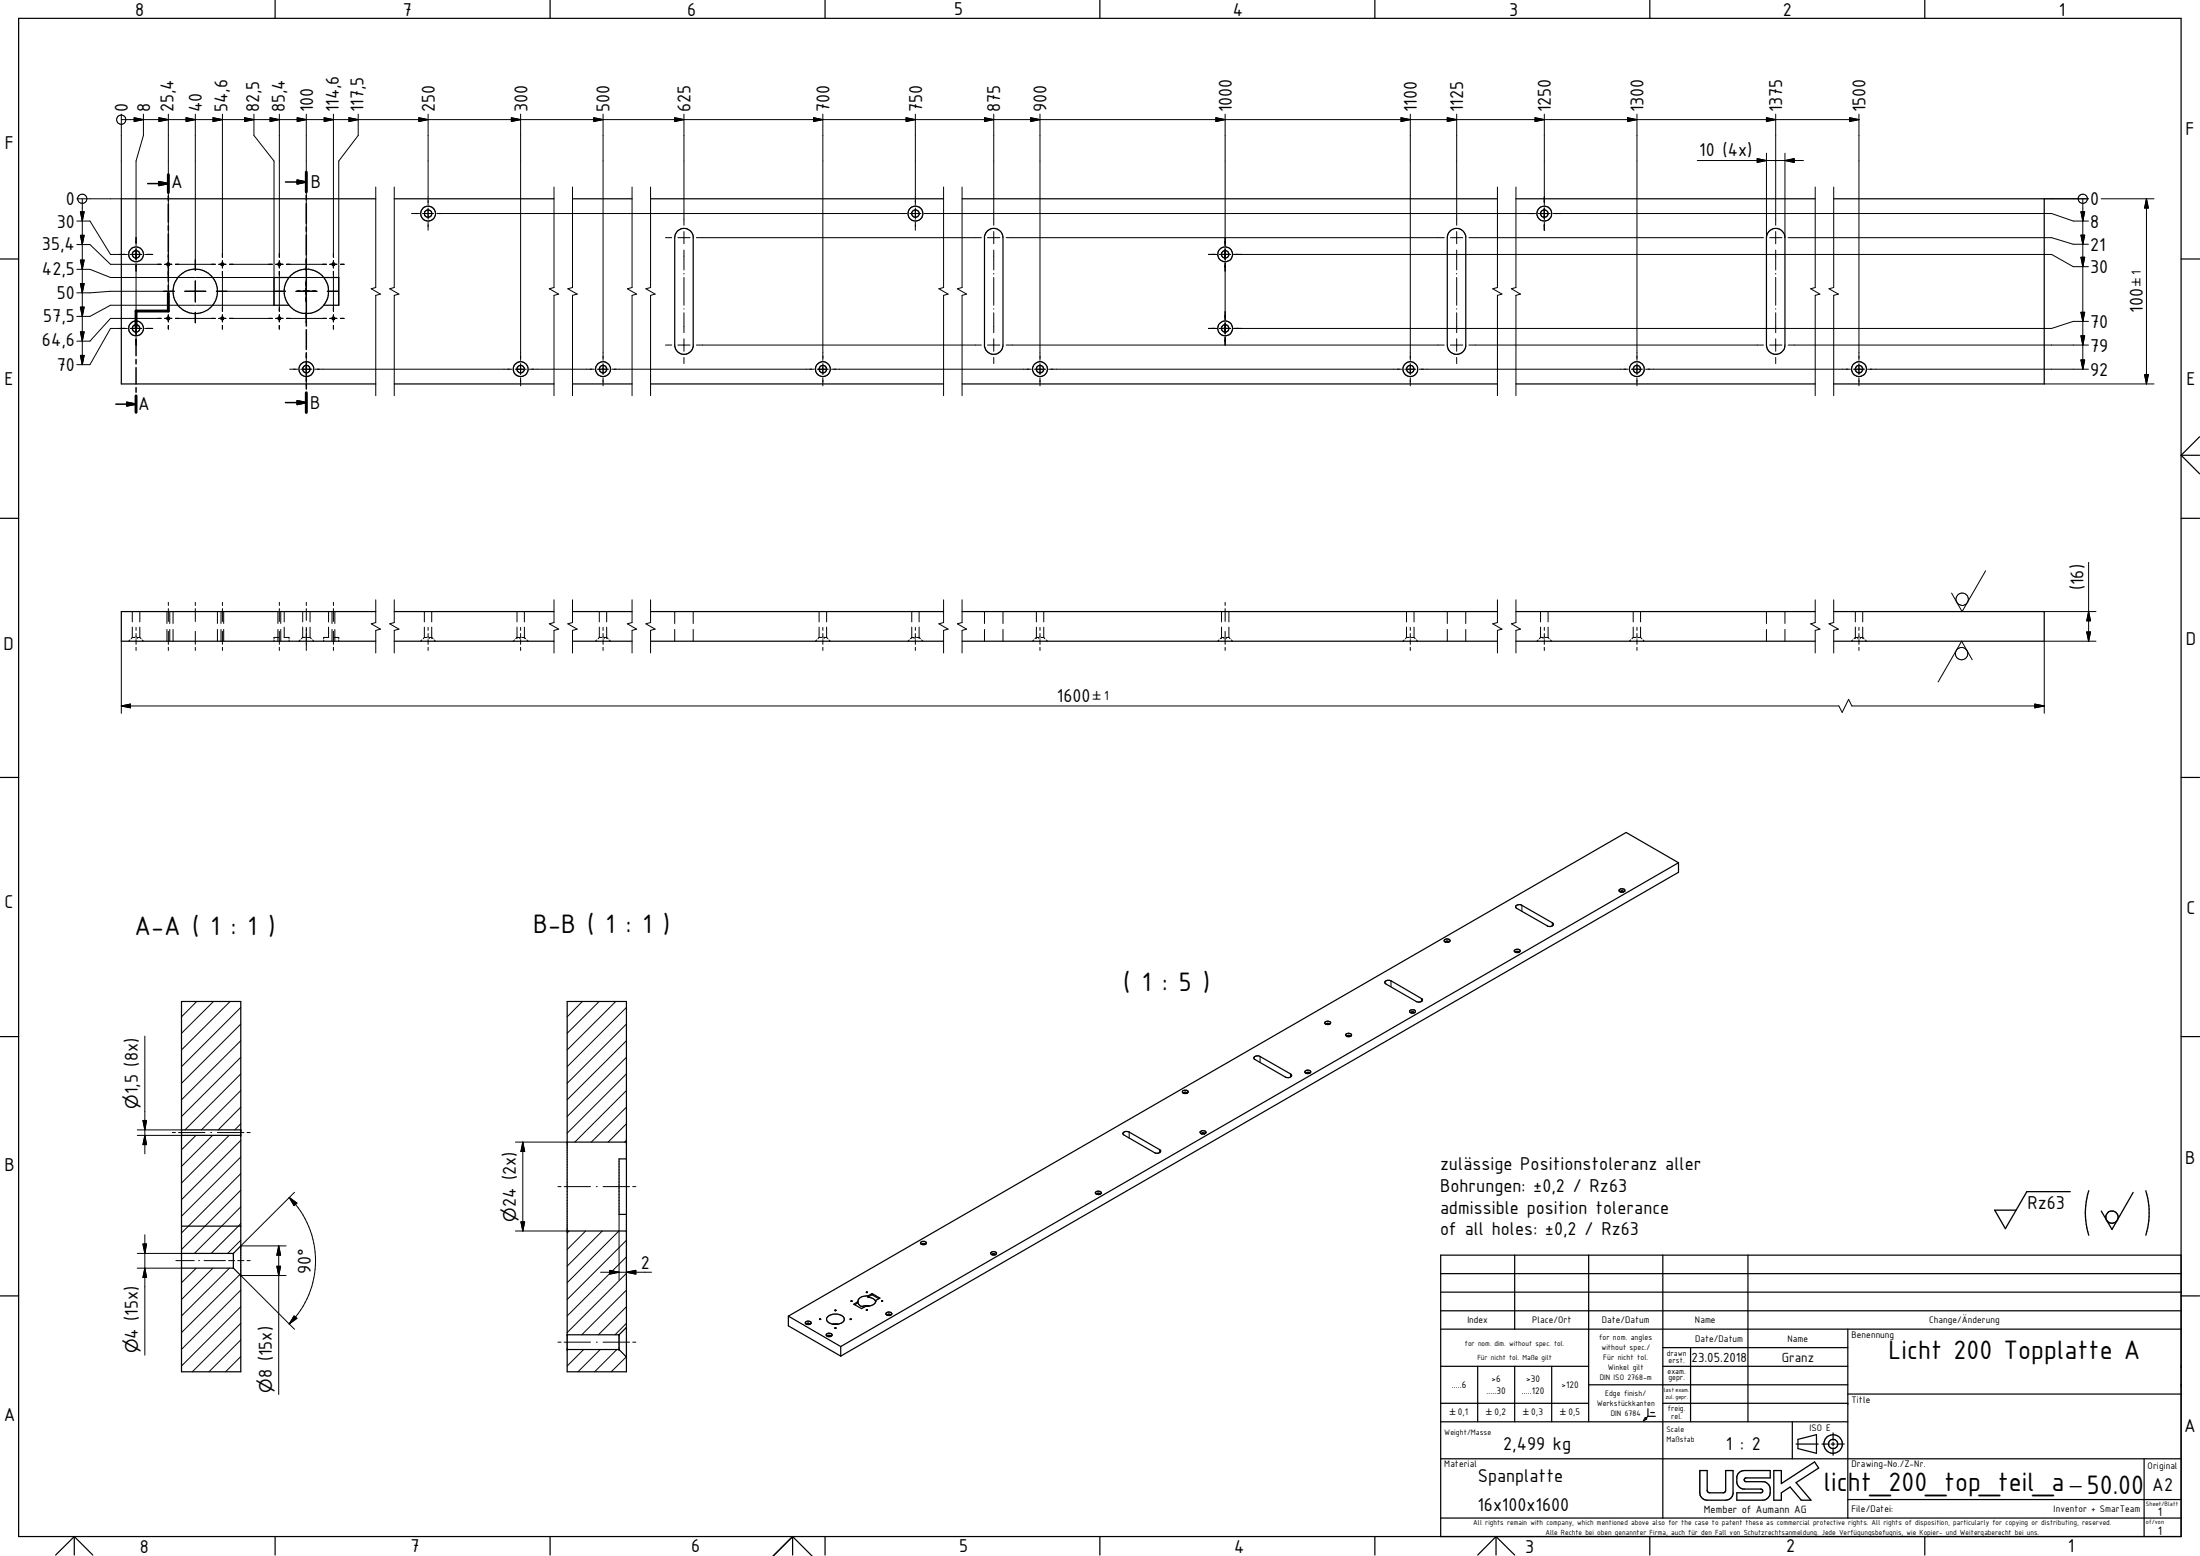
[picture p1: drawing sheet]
<svg xmlns="http://www.w3.org/2000/svg" width="594mm" height="420mm" viewBox="0 0 594 420" stroke-linecap="round" stroke-linejoin="round" font-family="sans-serif">
<g fill="none" stroke="#000" stroke-width=".33">
<path d="M74.3 -.1v5.1M148.5 -.1v5.1M222.8 -.1v5.1M297 -.1v5.1M371.3 -.1v5.1M445.5 -.1v5.1M519.8 -.1v5.1M5 5h584v409.9h-584zM101.5 53.7h-68.7v50h68.7M106.5 53.7h43.1M154.6 53.7h16.1M175.7 53.7h79.1"/>
<path d="M259.8 53.7h144.6M409.4 53.7h80.8M495.2 53.7h56.8v50h-56.8M.1 69.9h4.9M78.1 74.9h-4.1v7.5h4.1M78.1 74.9a5.9 5.9 0 0 0 0 7.5M78.1 74.9a5.9 5.9 0 0 1 9.3 0M87.4 74.9h4.1v7.5h-4.1M87.4 74.9a6 6 0 0 1 0 7.5M182.9 62.5a2.49 2.49 0 0 1 2.5-.7 2.49 2.49 0 0 1 1.8 2v29.8a2.51 2.51 0 0 1-2.7 2.1 2.51 2.51 0 0 1-2.3-2.5v-29l.1-.8zM266.5 62.5a2.48 2.48 0 0 1 2.8-.7 2.48 2.48 0 0 1 1.5 2.4v29a2.51 2.51 0 0 1-2.3 2.5 2.51 2.51 0 0 1-2.7-2.1v-29.8zM391.5 62.5a2.49 2.49 0 0 1 2.6-.7 2.49 2.49 0 0 1 1.7 2v29.8a2.51 2.51 0 0 1-2.7 2.1 2.51 2.51 0 0 1-2.3-2.5v-29l.1-.8z"/>
<path d="M477.7 62.5a2.48 2.48 0 0 1 2.7-.7 2.48 2.48 0 0 1 1.6 2.4v29a2.5 2.5 0 0 1-2.5 2.5 2.5 2.5 0 0 1-2.5-2.5v-29l.1-.8zM589 69.9h5M78.1 82.4a6 6 0 0 0 9.3 0M106.5 103.7h43.1M154.6 103.7h16.1M175.7 103.7h79.1M259.8 103.7h144.6M409.4 103.7h80.8M594 117.9l-5 5M.1 140h4.9M589 122.9l5 5M589 122.9h5"/>
<path d="M589 140h5M101.5 165.1h-68.7v8h68.7M106.5 173.1h43.1M106.5 165.1h43.1M154.6 173.1h16.1M154.6 165.1h16.1M175.7 173.1h79.1M175.7 165.1h79.1M259.8 173.1h144.6M259.8 165.1h144.6M409.4 173.1h80.8M409.4 165.1h80.8"/>
<path d="M495.2 165.1h56.8v8h-56.8M.1 209.9h4.9M589 209.9h5M453.3 233l-14.2-8.2-226.2 130.6M453.3 233l-226.3 130.6M453.3 233v2.5l-226.3 130.7M390.1 253.7a.93 .93 0 0 1 1.5 .4 .98 .98 0 0 1-1.6-.1zM390.4 254.4l.2-.3 .5 .1 .1 .2M408.9 256.7a.89 .89 0 0 1 1.6 .1 .84 .84 0 0 1-.8 .5 .84 .84 0 0 1-.8-.6zM409.3 257.2a.39 .39 0 0 1 .4-.3 .39 .39 0 0 1 .4 .3M409.4 244.6a1.29 1.29 0 0 1 1.6-.1l8.2 4.7a.49 .49 0 0 1 .3 .6 .49 .49 0 0 1-.6 .3h-.9l-8.4-4.8-.3-.4zM437.2 240.3a.91 .91 0 0 1 1.6 .2 .87 .87 0 0 1-.9 .4 .87 .87 0 0 1-.7-.6z"/>
<path d="M437.6 240.8l.4-.3 .4 .3M437.6 240.8h.1M.1 279.9h4.9M49 270.4h16v100h-16zM153.2 270.4h16v100h-16zM357.8 276a.9 .9 0 0 1 1.5 .3 .87 .87 0 0 1-.8 .4 .87 .87 0 0 1-.7-.6zM358.2 276.6a.37 .37 0 0 1 .3-.3 .37 .37 0 0 1 .4 .3M363.5 279.2a1.04 1.04 0 0 1 1.5 .2 .83 .83 0 0 1-.8 .5 .83 .83 0 0 1-.8-.6zM363.8 279.9l.2-.3 .6 .1v.2M374 265l.7-.3 .9 .1 8.2 4.8a.53 .53 0 0 1 .3 .8 .53 .53 0 0 1-.8 .2l-.9-.2-8.2-4.7-.2-.3zM380.7 273a.83 .83 0 0 1 .8-.4 .83 .83 0 0 1 .7 .7 .9 .9 0 0 1-1.5-.3zM381.1 273.5l.2-.3 .4 .1 .1 .2"/>
<path d="M589 279.9h5M319.4 294.6l.1-.1a.95 .95 0 0 1 1.3 .3 .84 .84 0 0 1-.7 .5 .84 .84 0 0 1-.8-.5zM319.7 295.2l.2-.3 .4 .1 .2 .2M338.7 285.5l.7-.4 .7 .1 8.4 4.8a.51 .51 0 0 1 .3 .6 .51 .51 0 0 1-.6 .4l-1.1-.2-8.2-4.7-.3-.2zM352.4 289.3a.92 .92 0 0 1 1.5 .2 .86 .86 0 0 1-.8 .4 .86 .86 0 0 1-.7-.6zM352.8 289.9l.2-.3h.4l.1 .3M49 306.6h16M49 305.1h16M153.2 308.4h16M169.2 312.9h-2v15h2M303.3 305.9a1.38 1.38 0 0 1 1.6-.2l8.2 4.7a.55 .55 0 0 1 .2 .7 .55 .55 0 0 1-.7 .3l-.9-.2-8.2-4.7-.3-.4zM324.1 305.6a.93 .93 0 0 1 1.6 .3 .83 .83 0 0 1-.9 .4 .83 .83 0 0 1-.7-.7z"/>
<path d="M324.5 306.2l.2-.3 .5 .1v.2M49 331.1h16M49 338.5h14M63 338.5v3.9M65 336.4l-2 2.1M153.2 332.4h16M248.6 335.5a.82 .82 0 0 1 .8-.4 .82 .82 0 0 1 .7 .7 .91 .91 0 0 1-1.5-.3zM249 336l.3-.3 .4 .3M267.5 338.3a1.07 1.07 0 0 1 1.6 .1 .82 .82 0 0 1-.8 .5 .82 .82 0 0 1-.8-.6zM267.9 338.8l.4-.3 .4 .3M296.2 322.5l-.4-.4a.91 .91 0 0 1 1.6 .1l-.4 .3M296.2 322.5h.8"/>
<path d="M296.2 322.5l.3-.3h.4l.1 .3M409 338.9v20M429 338.9v45M449 338.9v71.1M472 338.9v45M589 338.9h-200v76M.1 349.9h4.9M49 342.4h14M63 342.4l2 2M169.2 358.4l-2 2M212.9 355.4l14.1 8.2M212.9 355.4v2.6l14.1 8.2"/>
<path d="M217.5 357a.83 .83 0 0 1 .9-.3 .83 .83 0 0 1 .6 .7 .99 .99 0 0 1-1.5-.2zM217.9 357.6l.2-.3 .5 .1v.2M221.3 356.2l.3 .1zM221.6 356.2v.1M223.3 355.8a3 3 0 0 1 4.7 .2 1.44 1.44 0 0 1-1.7 1.5 2.82 2.82 0 0 1-3.1-1.1zM224.8 357.5h1.6M225.5 358.6v.1M225.5 358.6h.1M225.5 353.9h.1M225.5 353.7l.3 .1-.2 .1zM225.5 358.5v.1M225.5 358.5l.3 .1-.3 .1"/>
<path d="M229.6 356.2v.1M229.6 356.2h.3M229.6 356.3h.3M229.8 351.3l.3 .1zM229.9 356.2v.1M229.9 351.2h.1M231.7 351.8l-.9 .5M231.7 351.8l.5 .8 .5 .2M232.7 352.8l.6 .2M233.9 349l.3-.1zM234 353.6l.2 .1-.2 .1zM234.4 350.3l1.5 .4 .6 .8"/>
<path d="M234.4 349.9v.4M234.4 349.9a2.04 2.04 0 0 0-2.7 1.9M234.9 352.6h-1.1l-1.1 .2M235.5 349.3l2.1 1.2-1.1 .7M235.5 349.6l1.8 1.1M235.5 349.6l-1.1 .7M235.5 349.3v.3M235.5 349.3l-1.1 .6M236.5 351.2v.3M236.5 351.2a1.85 1.85 0 0 1-2.3 1.5l-1.5 .7-2.2-1.2 1.2-.7M238.1 351.3h.2zM238.3 351.4h.1"/>
<path d="M239.3 354.5a.95 .95 0 0 1 1.5 .3 .85 .85 0 0 1-.8 .5 .85 .85 0 0 1-.7-.7zM239.6 355.1a.39 .39 0 0 1 .4-.3 .39 .39 0 0 1 .4 .3M389 348.9h200M389 343.9h200M389 353.9h200M389 358.9h200M499 358.9v51M589 349.9h5M153.2 360.4h14M153.2 364.4h14M167.2 364.4l2 2M167.2 360.4v4"/>
<path d="M223.2 360.2a.77 .77 0 0 1 .9-.3 .77 .77 0 0 1 .5 .8 .86 .86 0 0 1-1.5-.4zM224.3 360.8h.1M224.3 360.8a.4 .4 0 0 0-.4-.2 .4 .4 0 0 0-.3 .2M227 363.6v2.6M389 368.9h40M389 378.9h40M399 368.9v15M409 368.9v15M419 368.9v15M429 373.9h70M449 368.9h50M449 363.9h50"/>
<path d="M449 378.9h50M456.5 363.9v20M499 376.4h90M389 393.9h200M389 383.9h110M444.3 382.8l.4 .4-.9 .5zM445 382.4h2M445 380.4v2M445 382.4l-.5 .5M445.8 381.4h.9M484 383.9v10M485 389.9h6"/>
<path d="M485.5 388.7l5-1.3v5l-5-1.2zM492 389.9h2M494.5 389.9h1M495 386.9v2M495 389.4v1M495 390.9v2M496 389.9h2M579 393.9v21M20.1 414.9l5 5M20.1 414.9l-5.1 5M20.1 414.9v5M74.3 414.9v5"/>
<path d="M148.5 414.9v5M214 414.9l5.2 5.1M214 414.9l-5.1 5.1M214 414.9v5M222.8 414.9v5M297 414.9v5M371.3 414.9v5M389 409.9h200M404 414.9l5 5M404 414.9l-5 5M404 414.9v5M445.5 414.9v5"/>
<path d="M499 404.9h90M519.8 414.9v5"/>
<circle cx="115.6" cy="57.7" r="1"/>
<circle cx="115.6" cy="57.7" r="1.99"/>
<circle cx="247.2" cy="57.7" r="1"/>
<circle cx="247.2" cy="57.7" r="2"/>
<circle cx="417" cy="57.7" r="2.01"/>
<circle cx="417" cy="57.7" r="1"/>
<circle cx="36.7" cy="68.7" r="1.01"/>
<circle cx="36.7" cy="68.7" r="2"/>
<circle cx="45.4" cy="71.4" r=".38"/>
<circle cx="52.7" cy="78.7" r="6"/>
<circle cx="60" cy="71.4" r=".38"/>
<circle cx="75.4" cy="71.4" r=".37"/>
<circle cx="90" cy="71.4" r=".37"/>
<circle cx="330.8" cy="68.6" r="1"/>
<circle cx="330.9" cy="68.7" r="2.01"/>
<circle cx="36.7" cy="88.7" r="1"/>
<circle cx="36.8" cy="88.7" r="2.01"/>
<circle cx="45.4" cy="86" r=".38"/>
<circle cx="60" cy="86" r=".38"/>
<circle cx="75.4" cy="86" r=".37"/>
<circle cx="82.7" cy="99.7" r="1"/>
<circle cx="82.7" cy="99.7" r="2"/>
<circle cx="90" cy="86" r=".37"/>
<circle cx="140.6" cy="99.7" r="1.99"/>
<circle cx="140.6" cy="99.7" r=".99"/>
<circle cx="162.8" cy="99.7" r="1.99"/>
<circle cx="162.8" cy="99.7" r="1.01"/>
<circle cx="222.2" cy="99.7" r="1"/>
<circle cx="222.2" cy="99.7" r="1.99"/>
<circle cx="280.8" cy="99.7" r="2"/>
<circle cx="280.8" cy="99.7" r="1"/>
<circle cx="330.8" cy="88.7" r="1"/>
<circle cx="330.9" cy="88.7" r="2"/>
<circle cx="380.8" cy="99.7" r="1"/>
<circle cx="380.8" cy="99.7" r="1.99"/>
<circle cx="442" cy="99.7" r="1.99"/>
<circle cx="442" cy="99.7" r="1"/>
<circle cx="502" cy="99.7" r="1.99"/>
<circle cx="502" cy="99.7" r="1.01"/>
<circle cx="495" cy="389.9" r="2.52"/>
<circle cx="495" cy="389.9" r="1.25"/>
</g>
<g fill="none" stroke="#000" stroke-width=".27">
<path d="M32.8 30.8v22.9h-12.1M32.8 32.3h469.2M36.2 31.8l2.5 .5-2.5 .5zM38.7 30.8v5.8l-2 6.9v22.8M42.9 31.8l2.6 .5-2.6 .5zM45.5 30.8v38.7M50.2 31.8l2.5 .5-2.5 .5zM52.7 30.8v42.2M57.5 31.8l2.6 .5-2.6 .5zM60.1 30.8v38.7M66 31.8l2.6 .5-2.6 .5zM68.6 30.8v5.8l5.4 6.9v27.8"/>
<path d="M72.9 31.8l2.5 .5-2.5 .5zM75.4 30.8v38.7M80.3 31.8l2.4 .5-2.4 .5zM82.7 30.8v42.2M87.5 31.8l2.5 .5-2.5 .5zM90 30.8v38.7M94.2 31.8l2.5 .5-2.5 .5zM96.7 30.8v5.8l-5.2 6.9v27.8M113.1 31.8l2.5 .5-2.5 .5zM115.6 30.8v24.6M138.1 31.8l2.5 .5-2.5 .5zM140.6 30.8v66.5"/>
<path d="M160.4 31.8l2.4 .5-2.4 .5zM162.8 30.8v66.5M182.2 31.8l2.5 .5-2.5 .5zM184.7 30.8v30M219.7 31.8l2.5 .5-2.5 .5zM222.2 30.8v66.5M244.7 31.8l2.5 .5-2.5 .5zM247.2 30.8v24.6M265.8 31.8l2.5 .5-2.5 .5zM268.3 30.8v30M278.3 31.8l2.5 .5-2.5 .5zM280.8 30.8v66.5"/>
<path d="M328.3 31.8l2.5 .5-2.5 .5zM330.8 30.8v35.5M378.3 31.8l2.5 .5-2.5 .5zM380.8 30.8v66.5M390.8 31.8l2.6 .5-2.6 .5zM393.4 30.8v30M414.5 31.8l2.5 .5-2.5 .5zM417 30.8v24.6M439.5 31.8l2.5 .5-2.5 .5zM442 30.8v66.5M477 31.8l2.5 .5-2.5 .5zM479.5 30.8v30"/>
<path d="M499.5 31.8l2.5 .5-2.5 .5zM502 30.8v66.5M20.7 59.7h3.6l5.5 9h4.6M21.7 57.2h1l-.5 2.5zM22.2 53.7v44.8M101.5 50.5v27.1l-1.3 .4 2.5 1.4-1.2 .4v27M106.5 50.5v27.1l-1.3 .4 2.5 1.4-1.2 .4v27M111.1 57.7h2.2M114.1 57.7h3M115.6 56.2v3M115.6 60v2.2M117.9 57.7h127"/>
<path d="M149.6 50.5v27.1l-1.3 .4 2.6 1.4-1.3 .4v27M154.6 50.5v27.1l-1.3 .4 2.6 1.4-1.3 .4v27M170.7 50.5v27.1l-1.3 .4 2.5 1.4-1.2 .4v27M175.7 50.5v27.1l-1.3 .4 2.5 1.4-1.2 .4v27M245.7 57.7h3M247.2 56.2v3M247.2 60v2.2M249.5 57.7h165.2M254.8 50.5v27.1l-1.3 .4 2.5 1.4-1.2 .4v27M259.8 50.5v27.1l-1.3 .4 2.5 1.4-1.2 .4v27M404.4 50.5v27.1l-1.3 .4 2.5 1.4-1.2 .4v27M409.4 50.5v27.1l-1.3 .4 2.5 1.4-1.2 .4v27"/>
<path d="M415.5 57.7h3M417 56.2v3M417 60v2.2M419.3 57.7h134.7l5.8 2h4.2M458.3 43.3h28.7M474.5 42.8l2.5 .5-2.5 .6zM477 41.4v22.7M482 43.3l2.5-.5v1.1zM482 41.4v22.7M490.2 50.5v27.1l-1.3 .4 2.5 1.4-1.2 .4v27M495.2 50.5v27.1l-1.3 .4 2.5 1.4-1.2 .4v27M552 53.7h12"/>
<path d="M561.9 57.2h1l-.5 2.5zM562.4 53.7v46M567.4 53.7h14.3M579.6 53.7l.5 2.5h-1zM579.6 53.7v50M20.7 66h3.6l5.5 5.4h6.8M20.7 72.7h3.6l5.5 2.2h22.8M21.7 63.5h1l-.5 2.5zM21.7 70.2h1l-.5 2.5zM21.7 76.6h1l-.5 2.5zM35.2 68.7h3M36.7 67.2v3"/>
<path d="M36.7 71v15.4M36.8 71.4h6.7M39.1 68.7h2.1M44.5 71.4h1.9M45.5 70.4v1.9M45.5 73.3v5.3M45.5 78.8v5.3M47.1 78.7h-17.3l-5.5 .4h-3.6M47.4 71.4h5.2M49.9 78.7h5.7M52.7 75.9v5.6M52.8 71.4h5.3"/>
<path d="M52.8 74.9h29.8M58.4 78.7h18.7M59.1 71.4h1.9M60.1 70.4v1.9M60.1 73.3v5.3M60.1 78.8v5.3M62 71.4h11.5M74 71.5v10.9h-21.2M74.5 71.4h1.9M75.4 70.4v1.9M75.4 73.3v5.3M75.4 78.8v5.3"/>
<path d="M77.3 71.4h5.3M79.9 78.7h5.7M82.7 75.9v5.6M82.8 71.4h5.3M82.8 74.9h8.7M88.4 78.7h2.8M89.1 71.4h1.9M90 70.4v1.9M90 73.3v5.3M90 78.8v5.3M91.5 71.5v10.9M91.9 71.4h1"/>
<path d="M179.7 64.2h1.7M183 64.2h3.3M184.7 62.5v3.3M184.7 67.5v5.4M184.7 73.8v.2M184.7 74.9v7.5M188 64.2h77M266.7 64.2h3.3M268.3 62.5v3.3M268.3 67.5v5.4M268.3 73.8v.2M268.3 74.9v7.5"/>
<path d="M271.7 64.2h59M326.3 68.7h2.2M329.3 68.7h3M330.8 67.2v3M330.8 71v15.4M330.9 64.2h59.1M333.2 68.7h60M391.7 64.2h3.3M393.4 62.5v3.3M393.4 67.5v5.4M393.4 73.8v.2M393.4 74.9v7.5"/>
<path d="M393.4 68.7h86M396.7 64.2h79.5M477.9 64.2h3.3M479.5 62.5v3.3M479.5 67.5v5.4M479.5 73.8v.2M479.5 74.9v7.5M479.6 68.7h74.4l5.8 3.3h4.2M482.8 64.2h71.2l5.8 1.8h4.2M561.9 63.5h1l-.5 2.5zM561.9 69.5h1l-.5 2.5zM21.7 82.9h1l-.5 2.5z"/>
<path d="M21.7 89.6h1l-.5 2.5zM21.7 96h1l-.5 2.5zM34.4 88.7h-4.6l-5.5 9.8h-3.6M35.2 88.7h3M36.6 86h-6.8l-5.5 6.1h-3.6M36.7 87.2v3M36.7 91v2.2M36.8 86h6.7M39.1 88.7h2.1M44.5 86h1.9M45.5 85v1.9M45.5 87.9v1"/>
<path d="M47.4 86h5.2M52.6 82.4h-22.8l-5.5 3h-3.6M52.7 84.3v2.9M52.8 86h5.3M59.1 86h1.9M60.1 85v1.9M60.1 87.9v1M62 86h11.5M74.5 86h1.9M75.4 85v1.9M75.4 87.9v1M77.3 86h5.3"/>
<path d="M78.2 99.7h2.2M81.2 99.7h3M82.7 84.3v2.9M82.7 95.2v2.1M82.7 98.2v3M82.8 86h5.3M85.1 99.7h53.2M89.1 86h1.9M90 85v1.9M90 87.9v1M91.9 86h1M139.1 99.7h3"/>
<path d="M140.6 98.2v3M142.9 99.7h17.6M161.3 99.7h3M162.8 98.2v3M165.2 99.7h54.7M179.7 93.2h1.7M183 93.2h3.3M184.7 83.4v.1M184.7 84.5v5.3M184.7 91.5v3.4M184.7 96.5v1.7M188 93.2h77"/>
<path d="M220.7 99.7h3M222.2 98.2v3M224.5 99.7h54M266.7 93.2h3.3M268.3 83.4v.1M268.3 84.5v5.3M268.3 91.5v3.4M268.3 96.5v1.7M271.7 93.2h59M279.4 99.7h3M280.8 98.2v3M283.2 99.7h95.3"/>
<path d="M326.3 88.7h2.2M329.3 88.7h3M330.8 87.2v3M330.8 91v2.2M330.9 93.2h59.1M333.2 88.7h60M379.3 99.7h3M380.8 98.2v3M383.2 99.7h56.5M391.7 93.2h3.3M393.4 83.4v.1M393.4 84.5v5.3"/>
<path d="M393.4 91.5v3.4M393.4 96.5v1.7M393.4 88.7h86M396.7 93.2h79.5M440.5 99.7h3M442 98.2v3M444.4 99.7h55.3M477.9 93.2h3.3M479.5 83.4v.1M479.5 84.5v5.3M479.5 91.5v3.4M479.5 96.5v1.7"/>
<path d="M482.8 93.2h81.2M500.5 99.7h3M502 98.2v3M504.3 99.7h59.7M561.9 84.3h1l-.5 2.5zM561.9 90.7h1l-.5 2.5zM561.9 97.2h1l-.5 2.5zM564 86.8h-4.2l-5.8 1.9h-74.4M82.7 102v2.2M140.6 102v2.2M162.8 102v2.2M222.2 102v2.2"/>
<path d="M280.8 102v2.2M380.8 102v2.2M442 102v2.2M502 102v2.2M552 103.7h29.7M579.1 101.2h1l-.5 2.5zM536.2 154.1l-6.4 11-2.8-5M564 151.8v21.3M32.8 173.1v19.5M35.1 172.8l-.4 .3M35.7 172.1h.7M35.7 172.1l-.3 .4"/>
<path d="M35.7 165.1v2.8M35.7 169.3v2.8M36.7 169.4v.8M36.7 171.1v1.2M36.7 172.7v1.3M36.7 174.8v.8M37.1 172.1h.1M37.1 172.1h.7M37.8 172.1l.3 .4M37.8 165.1v2.8M37.8 169.3v2.8M38.4 172.8l.3 .3"/>
<path d="M45.1 165.1v3.3M45.1 170v3.1M45.5 162.6v.9M45.5 164.3v3.5M45.5 170.5v3.5M45.5 174.8v.8M45.8 165.1v3.3M45.8 170v3.1M46.7 165.1v3.3M46.7 170v3.1M52.7 162.6v.9M52.7 164.3v3.5"/>
<path d="M52.7 170.5v3.5M52.7 174.8v.8M58.7 165.1v3.3M58.7 170v3.1M59.7 165.1v3.3M59.7 170v3.1M60.1 162.6v.9M60.1 164.3v3.5M60.1 170.5v3.5M60.1 174.8v.8M60.4 165.1v3.3M60.4 170v3.1"/>
<path d="M74 172.8v.3M75.1 165.1v3.3M75.1 170v3.1M75.3 172.1h-1.3v.4M75.4 162.6v.9M75.4 164.3v3.5M75.4 170.5v3.5M75.4 174.8v.8M75.8 165.1v3.3M75.8 170v3.1M76.7 172.1h1.4v.4M76.7 165.1v2.8"/>
<path d="M76.7 169.3v2.8M78.1 172.8v.3M81.1 172.8l-.4 .3M81.7 172.1h.7M81.7 172.1l-.3 .4M81.7 165.1v2.8M81.7 169.3v2.8M82.7 162.6v.9M82.7 164.3v3.2M82.7 169.4v5.3M82.7 174.8v.8M83.1 172.1h.6"/>
<path d="M83.7 172.1l.4 .4M83.7 165.1v2.8M83.7 169.3v2.8M84.4 172.8l.3 .3M87.4 172.8v.3M88.7 165.1v2.8M88.7 169.3v2.8M88.8 172.1h-1.4v.4M89.7 165.1v3.3M89.7 170v3.1M90 162.6v.9M90 164.3v3.5"/>
<path d="M90 170.5v3.5M90 174.8v.8M90.1 172.1h1.4v.4M90.4 165.1v3.3M90.4 170v3.1M91.5 172.8v.3M101.5 162v6.1l-1.3 .3 2.5 1.5-1.2 .3v6.1M106.5 162v6.1l-1.3 .3 2.5 1.5-1.2 .3v6.1M113.9 172.8l-.3 .3M114.6 172.1h.7M114.6 172.1l-.3 .4M114.6 165.1v2.8"/>
<path d="M114.6 169.3v2.8M115.6 169.4v.8M115.6 171.1v1.2M115.6 172.7v1.3M115.6 174.8v.8M115.9 172.1h.1M115.9 172.1h.7M116.6 172.1h.1M116.6 172.1l.4 .4M116.6 165.1v2.8M116.6 169.3v2.8M117.3 172.8l.3 .3"/>
<path d="M138.9 172.8l-.3 .3M139.6 172.1h.1M139.6 172.1h.6M139.6 172.1l-.3 .4M139.6 165.1v2.8M139.6 169.3v2.8M140.2 172.1h.1M140.6 169.4v.8M140.6 171.1v1.2M140.6 172.7v1.3M140.6 174.8v.8M140.9 172.1h.7"/>
<path d="M141.6 172.1h.1M141.6 172.1l.3 .4M141.6 165.1v2.8M141.6 169.3v2.8M142.3 172.8l.3 .3M149.6 162v6.1l-1.3 .3 2.6 1.5-1.3 .3v6.1M154.6 162v6.1l-1.3 .3 2.6 1.5-1.3 .3v6.1M161.2 172.8l-.4 .3M161.8 172.1h.7M161.8 172.1l-.3 .4M161.8 165.1v2.8M161.8 169.3v2.8"/>
<path d="M162.8 169.4v.8M162.8 171.1v1.2M162.8 172.7v1.3M162.8 174.8v.8M163.2 172.1h.1M163.2 172.1h.6M163.8 172.1h.1M163.8 172.1l.4 .4M163.8 165.1v2.8M163.8 169.3v2.8M164.5 172.8l.3 .3M170.7 162v6.1l-1.3 .3 2.5 1.5-1.2 .3v6.1"/>
<path d="M175.7 162v6.1l-1.3 .3 2.5 1.5-1.2 .3v6.1M182.2 165.1v3.3M182.2 170v3.1M187.2 165.1v3.3M187.2 170v3.1M220.5 172.8l-.3 .3M221.2 172.1h.7M221.2 172.1l-.3 .4M221.2 165.1v2.8M221.2 169.3v2.8M222.2 169.4v.8M222.2 171.1v1.2"/>
<path d="M222.2 172.7v1.3M222.2 174.8v.8M222.5 172.1h.1M222.5 172.1h.7M223.2 172.1l.4 .4M223.2 165.1v2.8M223.2 169.3v2.8M223.9 172.8l.3 .3M245.5 172.8l-.3 .3M246.2 172.1h.1M246.2 172.1h.6M246.2 172.1l-.3 .4"/>
<path d="M246.2 165.1v2.8M246.2 169.3v2.8M246.8 172.1h.1M247.2 169.4v.8M247.2 171.1v1.2M247.2 172.7v1.3M247.2 174.8v.8M247.5 172.1h.7M248.2 172.1h.1M248.2 172.1l.3 .4M248.2 165.1v2.8M248.2 169.3v2.8"/>
<path d="M248.9 172.8l.3 .3M254.8 162v6.1l-1.3 .3 2.5 1.5-1.2 .3v6.1M259.8 162v6.1l-1.3 .3 2.5 1.5-1.2 .3v6.1M265.8 165.1v3.3M265.8 170v3.1M270.8 165.1v3.3M270.8 170v3.1M279.2 172.8l-.4 .3M279.9 172.1h.1M279.9 172.1h.6M279.9 172.1l-.4 .4M279.9 165.1v2.8"/>
<path d="M279.9 169.3v2.8M280.5 172.1h.1M280.8 169.4v.8M280.8 171.1v1.2M280.8 172.7v1.3M280.8 174.8v.8M281.2 172.1h.6M281.8 172.1l.3 .4M281.8 165.1v2.8M281.8 169.3v2.8M282.5 172.8l.4 .3M329.2 172.8l-.4 .3"/>
<path d="M329.9 172.1h.1M329.9 172.1h.6M329.9 172.1l-.4 .4M329.9 165.1v2.8M329.9 169.3v2.8M330.5 172.1h.1M330.8 162.6v.9M330.8 164.3v3.5M330.8 170.5v3.5M330.8 174.8v.8M331.2 172.1h.1M331.2 172.1h.6"/>
<path d="M331.8 172.1l.4 .4M331.8 165.1v2.8M331.8 169.3v2.8M332.5 172.8l.3 .3M379.2 172.8l-.4 .3M379.8 172.1h.7M379.8 172.1l-.3 .4M379.8 165.1v2.8M379.8 169.3v2.8M380.8 169.4v.8M380.8 171.1v1.2M380.8 172.7v1.3"/>
<path d="M380.8 174.8v.8M381.2 172.1h.6M381.8 172.1l.4 .4M381.8 165.1v2.8M381.8 169.3v2.8M382.5 172.8l.3 .3M390.8 165.1v3.3M390.8 170v3.1M395.8 165.1v3.3M395.8 170v3.1M404.4 162v6.1l-1.3 .3 2.5 1.5-1.2 .3v6.1M409.4 162v6.1l-1.3 .3 2.5 1.5-1.2 .3v6.1"/>
<path d="M415.4 172.8l-.4 .3M416 172.1h.7M416 172.1l-.3 .4M416 165.1v2.8M416 169.3v2.8M416.7 172.1h.1M417 169.4v.8M417 171.1v1.2M417 172.7v1.3M417 174.8v.8M417.4 172.1h.6M418 172.1l.3 .4"/>
<path d="M418 165.1v2.8M418 169.3v2.8M418.7 172.8l.3 .3M440.3 172.8l-.3 .3M441 172.1h.7M441 172.1l-.3 .4M441 165.1v2.8M441 169.3v2.8M442 169.4v.8M442 171.1v1.2M442 172.7v1.3M442 174.8v.8"/>
<path d="M442.3 172.1h.7M443 172.1l.3 .4M443 165.1v2.8M443 169.3v2.8M443.7 172.8l.3 .3M477 165.1v3.3M477 170v3.1M482 165.1v3.3M482 170v3.1M490.2 162v6.1l-1.3 .3 2.5 1.5-1.2 .3v6.1M495.2 162v6.1l-1.3 .3 2.5 1.5-1.2 .3v6.1M500.3 172.8l-.3 .3"/>
<path d="M501 172.1h.1M501 172.1h.6M501 172.1l-.3 .4M501 165.1v2.8M501 169.3v2.8M501.6 172.1h.1M502 169.4v.8M502 171.1v1.2M502 172.7v1.3M502 174.8v.8M502.4 172.1h.1M502.4 172.1h.6"/>
<path d="M503 172.1h.1M503 172.1l.3 .4M503 165.1v2.8M503 169.3v2.8M503.7 172.8l.3 .3M532.6 178.2l-2.9-5.1-6.3 11M552 165.1h14M563.5 170.6h1l-.5 2.5zM564 165.1l.5 2.5h-1zM566 173.1h-14v19.5M32.8 190.6l2.4-.5v1zM32.8 190.6h463.8l.9 1.8 1.7-3.6 .9 1.8h51.9"/>
<path d="M549.5 190.1l2.5 .5-2.5 .5zM411 244.5v1.6M419.2 249.2v.8M39.1 279.8v31.8M53.1 270.4l-4.1 4.2M57.7 270.4l-8.7 8.6M62.1 270.4l-13.1 13.1M65 276.5l-16 16M65 272l-16 16M157.3 270.4l-4.1 4.2M161.8 270.4l-8.6 8.6M166.3 270.4l-13.1 13.1"/>
<path d="M169.2 276.5l-16 16M169.2 272l-16 16M375.6 264.8v1.7M383.8 269.6v.8M65 294.5l-10.6 10.6M65 299l-6.1 6.1M65 290l-15.1 15.1M65 285.5l-16 16M65 281l-16 16M169.2 299l-9.5 9.4M169.2 294.5l-14 13.9M169.2 290l-16 16"/>
<path d="M169.2 285.5l-16 16M169.2 281l-16 16M340.3 285.3v1.6M348.5 290v.8M37.1 305.1h11.9M37.1 306.6h11.9M38.6 302.6h1l-.5 2.5zM39.1 306.6l.5 2.5h-1zM46.5 305.8h.9M48.2 305.8h7.1M52.9 306.6l-3.9 3.9M56.9 305.8h.2"/>
<path d="M57.4 306.6l-8.4 8.4M58.7 305.8h7.2M61.9 306.6l-12.9 12.8M65 316.9l-16 16M65 312.4l-16 16M65 307.9l-16 16M65 303.4l-1.6 1.7M66.7 305.8h.9M139.2 308.4h14M141.2 308.4l.5 2.5h-1zM141.2 308.4v24M169.2 307.9l-.5 .5"/>
<path d="M169.2 303.4l-5 5M304.9 305.7v1.6M313.1 310.4v.8M37.1 338.5h11.9M38.6 335.9h1l-.5 2.6zM39.1 333.4v32.5M65 334.9l-3.5 3.6M65 330.4l-8 8.1M65 325.9l-12.5 12.6M65 321.4l-16 16M75.3 336.4l.5 2.5h-1zM75.3 336.4v40.2"/>
<path d="M78.1 323.3l2.1 1.6-.8 .6zM78.1 323.3a24.1 24.1 0 0 1 0 34.2M79.5 321.9l-14.5 14.5h12.3M139.2 332.4h14M140.7 329.9h1l-.5 2.5zM150.7 320.4h.8M152.4 320.4h7.1M153.7 332.4l-.5 .5M158.2 332.4l-5 5M161 320.4h.3M162.6 332.4l-9.4 9.5M162.8 320.4h7.2"/>
<path d="M167.1 332.4l-13.9 14M167.2 327.9v17.7M169.2 339.4l-16 15.9M169.2 334.9l-16 16M169.2 332.4v13.2M170.9 320.4h.8M37.1 342.4h11.9M39.1 342.4l.5 2.5h-1zM47.5 340.4h4.9M53 342.4l-4 4M53.6 340.4h.3M55.1 340.4h5.8"/>
<path d="M57.5 342.4l-8.5 8.5M61.7 340.4h1.7M62 342.4l-13 12.9M64.2 340.4h1.7M64.8 344.2l-15.8 15.6M65 357.3l-13.1 13.1M65 352.8l-16 16.1M65 348.4l-16 16M66.7 340.4h.9M74.8 341.9h1l-.5 2.5zM77.3 344.4h-12.3l14.5 14.5M79.4 355.3l.8 .7-2.1 1.5z"/>
<path d="M162.2 343.5h13.7M164.7 343l2.5 .5-2.5 .5zM169.2 343.5l2.5-.5v1zM169.2 357.3l-3.1 3.1M169.2 352.8l-7.6 7.6M169.2 348.4l-12.1 12M169.2 343.8l-16 16M65 366.3l-4.1 4.1M65 361.8l-8.6 8.6M150.7 362.4h.8M152.4 362.4h7.1M157.6 364.4l-4.4 4.5"/>
<path d="M161 362.4h.3M162.1 364.4l-6 6M162.8 362.4h7.2M166.6 364.4l-6 6M169.1 366.4l-4 4M170.9 362.4h.8"/>
<circle cx="32.7" cy="32.3" r="1.25"/>
<circle cx="22.2" cy="53.7" r="1.25"/>
<circle cx="562.4" cy="53.7" r="1.25"/>
<circle cx="529.7" cy="176.5" r="1.68"/>
<circle cx="529.9" cy="161.8" r="1.66"/>
</g>
<g fill="#000">
<circle cx="49" cy="306.6" r=".16"/>
<circle cx="49" cy="305.1" r=".16"/>
<circle cx="65" cy="305.1" r=".16"/>
<circle cx="65" cy="306.6" r=".16"/>
<circle cx="49" cy="338.5" r=".16"/>
<circle cx="63" cy="338.5" r=".16"/>
<circle cx="153.2" cy="332.4" r=".16"/>
<circle cx="169.2" cy="332.4" r=".16"/>
<circle cx="65" cy="344.4" r=".16"/>
<circle cx="169.2" cy="358.4" r=".16"/>
<circle cx="153.2" cy="364.4" r=".16"/>
<circle cx="167.2" cy="364.4" r=".16"/>
<circle cx="499" cy="378.9" r=".16"/>
<circle cx="589" cy="373.9" r=".18"/>
<circle cx="589" cy="368.9" r=".18"/>
</g>
<g fill="none" stroke="#000" stroke-width=".41">
<path d="M39.9 49.6h5.6M42.9 49.1l2.6 .5-2.6 .5zM45.5 47.2v4.8M45.5 53v1.2M45.5 55.2v4.8M77.1 49.1h5.6M80.3 48.6l2.4 .5-2.4 .6zM82.7 46.5v5.3M82.7 52.8v1.2M82.7 55v5.3M45.5 61v1.2M45.5 63.2v4.8"/>
<path d="M45.5 69v1.2M45.5 71.2v4.8M45.5 77v1.2M45.5 79.2v4.8h-8.8v4.4M82.7 61.3v1.2M82.7 63.5v5.3M82.7 69.8v1.2M82.7 72v5.3M82.7 78.3v1.2M36.7 89.5v1.1M36.7 91.6v4.5M36.7 97.1v1.2"/>
<path d="M36.7 99.3v4.4M82.7 80.5v5.4M82.7 86.8v1.3M82.7 89v5.4M82.7 95.3v1.3M82.7 97.5v5.4M31.3 109.1h5.4M34.2 108.6l2.5 .5-2.5 .5zM36.7 104.7v1.2M36.7 106.9v4.4M77.1 108.7h5.6M80.3 108.2l2.4 .5-2.4 .5z"/>
<path d="M82.7 103.8v1.3M82.7 106v5.4M459 397.1v6"/>
</g>
<g fill="none" stroke="#000" stroke-width=".35">
<path d="M559 321.8h-11.7l-5.8 10-2.9-5h5.8M564 321.5a19.9 19.9 0 0 0 0 12M576 322l-5.7 10-2.9-5M579.5 321.5a20.2 20.2 0 0 1 0 12M459 397.1h2v5.5l.3 .4 4 .1a.66 .66 0 0 0 .7-.7v-5.3h2v6.3a1.98 1.98 0 0 1-2 1.7h-5a2 2 0 0 1-2-2M469.5 397.8l.5-.5 1-.2h7v2h-6.5a.51 .51 0 0 0-.5 .5 .51 .51 0 0 0 .5 .5h4.9a2.41 2.41 0 0 1 1.6 3 2.09 2.09 0 0 1-2 2h-7v-2h6.5a.51 .51 0 0 0 .5-.5 .51 .51 0 0 0-.5-.5h-4.8l-1.2-.7a3.1 3.1 0 0 1-.2-3.3zM479 397.1h2v3.5l9-5.8 1.1 1.6-6.1 3.9 4 4.8h-2.6l-3-3.6-2.4 1.6v2h-2zM559 401.4h3"/>
<circle cx="570.3" cy="328.6" r="1.67"/>
</g>
<path d="M45.5 47.2v4.8M82.7 46.5v5.3M45.5 79.2v4.8h-8.8v4.4M36.7 106.9v4.4M82.7 106v5.4" fill="none" stroke="#000" stroke-width=".78"/>
<g fill="#000">
<path d="M36.2 31.8l2.5 .5-2.5 .5zM42.9 31.8l2.6 .5-2.6 .5zM50.2 31.8l2.5 .5-2.5 .5zM57.5 31.8l2.6 .5-2.6 .5zM66 31.8l2.6 .5-2.6 .5zM72.9 31.8l2.5 .5-2.5 .5zM80.3 31.8l2.4 .5-2.4 .5zM87.5 31.8l2.5 .5-2.5 .5zM94.2 31.8l2.5 .5-2.5 .5zM113.1 31.8l2.5 .5-2.5 .5zM138.1 31.8l2.5 .5-2.5 .5zM160.4 31.8l2.4 .5-2.4 .5z"/>
<path d="M182.2 31.8l2.5 .5-2.5 .5zM219.7 31.8l2.5 .5-2.5 .5zM244.7 31.8l2.5 .5-2.5 .5zM265.8 31.8l2.5 .5-2.5 .5zM278.3 31.8l2.5 .5-2.5 .5zM328.3 31.8l2.5 .5-2.5 .5zM378.3 31.8l2.5 .5-2.5 .5zM390.8 31.8l2.6 .5-2.6 .5zM414.5 31.8l2.5 .5-2.5 .5zM439.5 31.8l2.5 .5-2.5 .5zM477 31.8l2.5 .5-2.5 .5zM499.5 31.8l2.5 .5-2.5 .5z"/>
<path d="M21.7 57.2h1l-.5 2.5zM42.9 49.1l2.6 .5-2.6 .5zM80.3 48.6l2.4 .5-2.4 .6zM474.5 42.8l2.5 .5-2.5 .6zM482 43.3l2.5-.5v1.1zM561.9 57.2h1l-.5 2.5zM579.6 53.7l.5 2.5h-1zM21.7 63.5h1l-.5 2.5zM21.7 70.2h1l-.5 2.5zM21.7 76.6h1l-.5 2.5zM561.9 63.5h1l-.5 2.5zM561.9 69.5h1l-.5 2.5z"/>
<path d="M21.7 82.9h1l-.5 2.5zM21.7 89.6h1l-.5 2.5zM21.7 96h1l-.5 2.5zM561.9 84.3h1l-.5 2.5zM561.9 90.7h1l-.5 2.5zM561.9 97.2h1l-.5 2.5zM34.2 108.6l2.5 .5-2.5 .5zM80.3 108.2l2.4 .5-2.4 .5zM579.1 101.2h1l-.5 2.5zM563.5 170.6h1l-.5 2.5zM564 165.1l.5 2.5h-1zM32.8 190.6l2.4-.5v1z"/>
<path d="M549.5 190.1l2.5 .5-2.5 .5zM38.6 302.6h1l-.5 2.5zM39.1 306.6l.5 2.5h-1zM141.2 308.4l.5 2.5h-1zM38.6 335.9h1l-.5 2.6zM75.3 336.4l.5 2.5h-1zM78.1 323.3l2.1 1.6-.8 .6zM140.7 329.9h1l-.5 2.5zM39.1 342.4l.5 2.5h-1zM74.8 341.9h1l-.5 2.5zM79.4 355.3l.8 .7-2.1 1.5zM164.7 343l2.5 .5-2.5 .5z"/>
<path d="M169.2 343.5l2.5-.5v1z"/>
</g>
<g font-size="7.8">
<text x="144" y="251.8">B-B ( 1 : 1 )</text>
<text x="36.4" y="252.4">A-A ( 1 : 1 )</text>
<text x="303.3" y="267.5">( 1 : 5 )</text>
<text x="510" y="366.9">Licht 200 Topplatte A</text>
<text x="492.5" y="402.7">licht_200_top_teil_a</text>
<text x="563.5" y="403.4">50.00</text>
</g>
<g font-size="5.4">
<text x="36.5" y="4.4">8</text>
<text x="108.8" y="4.2">7</text>
<text x="185.6" y="4.2">6</text>
<text x="257.6" y="4.1">5</text>
<text x="332.9" y="4.2">4</text>
<text x="407.5" y="4.4">3</text>
<text x="481.4" y="4.3">2</text>
<text x="556" y="4.2">1</text>
<text x="34.5" y="30.4" transform="rotate(-90 34.5 30.4)">0</text>
<text x="40.5" y="30.4" transform="rotate(-90 40.5 30.4)">8</text>
<text x="46.9" y="30.4" transform="rotate(-90 46.9 30.4)">25,4</text>
<text x="54.5" y="30.4" transform="rotate(-90 54.5 30.4)">40</text>
<text x="61.5" y="30.4" transform="rotate(-90 61.5 30.4)">54,6</text>
<text x="70" y="30.4" transform="rotate(-90 70 30.4)">82,5</text>
<text x="76.9" y="30.4" transform="rotate(-90 76.9 30.4)">85,4</text>
<text x="84.5" y="30.4" transform="rotate(-90 84.5 30.4)">100</text>
<text x="91.5" y="30.4" transform="rotate(-90 91.5 30.4)">114,6</text>
<text x="98.2" y="30.4" transform="rotate(-90 98.2 30.4)">117,5</text>
<text x="117.4" y="30.4" transform="rotate(-90 117.4 30.4)">250</text>
<text x="142.4" y="30.4" transform="rotate(-90 142.4 30.4)">300</text>
<text x="164.6" y="30.4" transform="rotate(-90 164.6 30.4)">500</text>
<text x="186.5" y="30.4" transform="rotate(-90 186.5 30.4)">625</text>
<text x="224" y="30.4" transform="rotate(-90 224 30.4)">700</text>
<text x="249" y="30.4" transform="rotate(-90 249 30.4)">750</text>
<text x="270.1" y="30.4" transform="rotate(-90 270.1 30.4)">875</text>
<text x="282.6" y="30.4" transform="rotate(-90 282.6 30.4)">900</text>
<text x="332.6" y="30.4" transform="rotate(-90 332.6 30.4)">1000</text>
<text x="382.6" y="30.4" transform="rotate(-90 382.6 30.4)">1100</text>
<text x="395.1" y="30.4" transform="rotate(-90 395.1 30.4)">1125</text>
<text x="418.8" y="30.4" transform="rotate(-90 418.8 30.4)">1250</text>
<text x="443.8" y="30.4" transform="rotate(-90 443.8 30.4)">1300</text>
<text x="481.3" y="30.4" transform="rotate(-90 481.3 30.4)">1375</text>
<text x="503.8" y="30.4" transform="rotate(-90 503.8 30.4)">1500</text>
<text x="1.3" y="40.2">F</text>
<text x="590.2" y="36.5">F</text>
<text x="458.8" y="42">10 (4x)</text>
<text x="46.2" y="50.7">A</text>
<text x="83.9" y="50.9">B</text>
<text x="17.8" y="55.5">0</text>
<text x="564.4" y="55.5">0</text>
<text x="15.4" y="61.5">30</text>
<text x="564.4" y="61.5">8</text>
<text x="11.3" y="67.5">35,4</text>
<text x="564.4" y="67.8">21</text>
<text x="11.3" y="74.2">42,5</text>
<text x="564.4" y="73.7">30</text>
<text x="15.4" y="80.9">50</text>
<text x="11.7" y="86.9">57,5</text>
<text x="564.4" y="88.6">70</text>
<text x="578.6" y="84.5" transform="rotate(-90 578.6 84.5)">100</text>
<text x="11.3" y="93.6">64,6</text>
<text x="564.4" y="95">79</text>
<text x="15.4" y="100.2">70</text>
<text x="564.4" y="101.4">92</text>
<text x="1.2" y="104.1">E</text>
<text x="590.5" y="103.9">E</text>
<text x="37.3" y="110.8">A</text>
<text x="83.7" y="110.5">B</text>
<text x="562.6" y="159.4" transform="rotate(-90 562.6 159.4)">(16)</text>
<text x="1" y="175.4">D</text>
<text x="590.3" y="174.3">D</text>
<text x="285.4" y="189.7">1600</text>
<text x="1.2" y="245.2">C</text>
<text x="590.5" y="246.8">C</text>
<text x="37.2" y="295.5" transform="rotate(-90 37.2 295.5)">1,5 (8x)</text>
<text x="1.2" y="316.2">B</text>
<text x="388.9" y="316.1">zulässige Positionstoleranz aller</text>
<text x="590.1" y="314.2">B</text>
<text x="388.9" y="321.9">Bohrungen: ±0,2 / Rz63</text>
<text x="139.3" y="326" transform="rotate(-90 139.3 326)">24 (2x)</text>
<text x="388.9" y="327.7">admissible position tolerance</text>
<text x="547.5" y="326.5">Rz63</text>
<text x="388.9" y="333.5">of all holes: ±0,2 / Rz63</text>
<text x="83.9" y="343.9" transform="rotate(-90 83.9 343.9)">90°</text>
<text x="173" y="342.6">2</text>
<text x="37.2" y="361.5" transform="rotate(-90 37.2 361.5)">4 (15x)</text>
<text x="73.4" y="372.1" transform="rotate(-90 73.4 372.1)">8 (15x)</text>
<text x="1.1" y="383.8">A</text>
<text x="589.8" y="386.6">A</text>
<text x="405.9" y="391.5">2,499 kg</text>
<text x="466" y="391.7">1 : 2</text>
<text x="399" y="400.1">Spanplatte</text>
<text x="581.2" y="402.7">A2</text>
<text x="399" y="408.1">16x100x1600</text>
<text x="37.8" y="419.3">8</text>
<text x="110.9" y="419.1">7</text>
<text x="186.6" y="419.2">6</text>
<text x="259" y="419.1">5</text>
<text x="333.2" y="419.3">4</text>
<text x="411.9" y="419.3">3</text>
<text x="482.3" y="419.2">2</text>
<text x="558.4" y="419.1">1</text>
</g>
<g font-size="4.6">
<text x="37.2" y="299.4" transform="rotate(-90 37.2 299.4)">⌀</text>
<text x="139.3" y="329.9" transform="rotate(-90 139.3 329.9)">⌀</text>
<text x="37.2" y="365.5" transform="rotate(-90 37.2 365.5)">⌀</text>
<text x="73.4" y="376" transform="rotate(-90 73.4 376)">⌀</text>
</g>
<g font-size="3.9">
<text x="578.1" y="74.2" transform="rotate(-90 578.1 74.2)">1</text>
<text x="298.1" y="189.1">1</text>
<text x="456.8" y="367.7">23.05.2018</text>
<text x="481.2" y="367.7">Granz</text>
</g>
<g font-size="3.6">
<text x="582.7" y="409.4">1</text>
<text x="582.7" y="414.4">1</text>
</g>
<g font-size="3.3">
<text x="578.1" y="77.2" transform="rotate(-90 578.1 77.2)">±</text>
<text x="295.1" y="189.1">±</text>
</g>
<text font-size="3.1" x="460.1" y="408.4">Member of Aumann AG</text>
<g font-size="2.8">
<text x="396.2" y="357.3">Index</text>
<text x="413.7" y="357.3">Place/Ort</text>
<text x="432.5" y="357.3">Date/Datum</text>
<text x="457.7" y="357.3">Name</text>
<text x="520.9" y="357.3">Change/Änderung</text>
<text x="457.8" y="362.3">Date/Datum</text>
<text x="482.7" y="362.3">Name</text>
<text x="500" y="361.2">Benennung</text>
<text x="392" y="374.8">.....6</text>
<text x="401.4" y="376.4">.....30</text>
<text x="402.8" y="373.2">&gt;6</text>
<text x="411" y="376.4">.....120</text>
<text x="412.1" y="373.2">&gt;30</text>
<text x="421.7" y="374.8">&gt;120</text>
<text x="393.7" y="382.1">0,1</text>
<text x="403.6" y="382.1">0,2</text>
<text x="413.5" y="382.1">0,3</text>
<text x="423.5" y="382.1">0,5</text>
<text x="500" y="378.7">Title</text>
<text x="488.6" y="386.4">ISO E</text>
<text x="390" y="396.2">Material</text>
<text x="500" y="396.2">Drawing-No./Z-Nr.</text>
<text x="579.9" y="396.8">Original</text>
<text x="500" y="408.3">File/Datei:</text>
<text x="554.6" y="408.3">Inventor + SmarTeam</text>
</g>
<g font-size="2.4">
<text x="391.5" y="382.1">±</text>
<text x="401.4" y="382.1">±</text>
<text x="411.3" y="382.1">±</text>
<text x="421.3" y="382.1">±</text>
</g>
<g font-size="2.3">
<text x="431.8" y="361.9">for nom. angles</text>
<text x="432.4" y="364.5">without spec./</text>
<text x="432.9" y="367.2">Für nicht tol.</text>
<text x="434.2" y="369.9">Winkel gilt</text>
<text x="450.1" y="366.2">drawn</text>
<text x="450.3" y="370.9">exam.</text>
<text x="450.6" y="368.2">erst.</text>
<text x="432" y="372.5">DIN ISO 2768-m</text>
<text x="433.5" y="377">Edge finish/</text>
<text x="450.5" y="372.7">gepr.</text>
<text x="431.2" y="379.7">Werkstückkanten</text>
<text x="435" y="382.4">DIN 6784</text>
<text x="450.4" y="381">freig.</text>
<text x="451.3" y="383.2">rel.</text>
<text x="390" y="387.5">Weight/Masse</text>
<text x="450" y="386.6">Scale</text>
<text x="450" y="389.3">Maßstab</text>
</g>
<g font-size="2.2">
<text x="395.6" y="363.5">for nom. dim. without spec. tol.</text>
<text x="398.9" y="367.3">Für nicht tol. Maße gilt</text>
<text x="397.8" y="411.9">All rights remain with company, which mentioned above also for the case to patent these as commercial protective rights. All rights of disposition, particularly for copying or distributing, reserved.</text>
<text x="417.3" y="414.5">Alle Rechte bei oben genannter Firma, auch für den Fall von Schutzrechtsanmeldung. Jede Verfügungsbefugnis, wie Kopier- und Weitergaberecht bei uns.</text>
</g>
<g font-size="1.8">
<text x="449.3" y="375.8">lastexam.</text>
<text x="449.7" y="377.9">zul. gepr.</text>
<text x="579.5" y="406.5">Sheet/Blatt</text>
<text x="579.5" y="411.5">of/von</text>
</g>
</svg>
